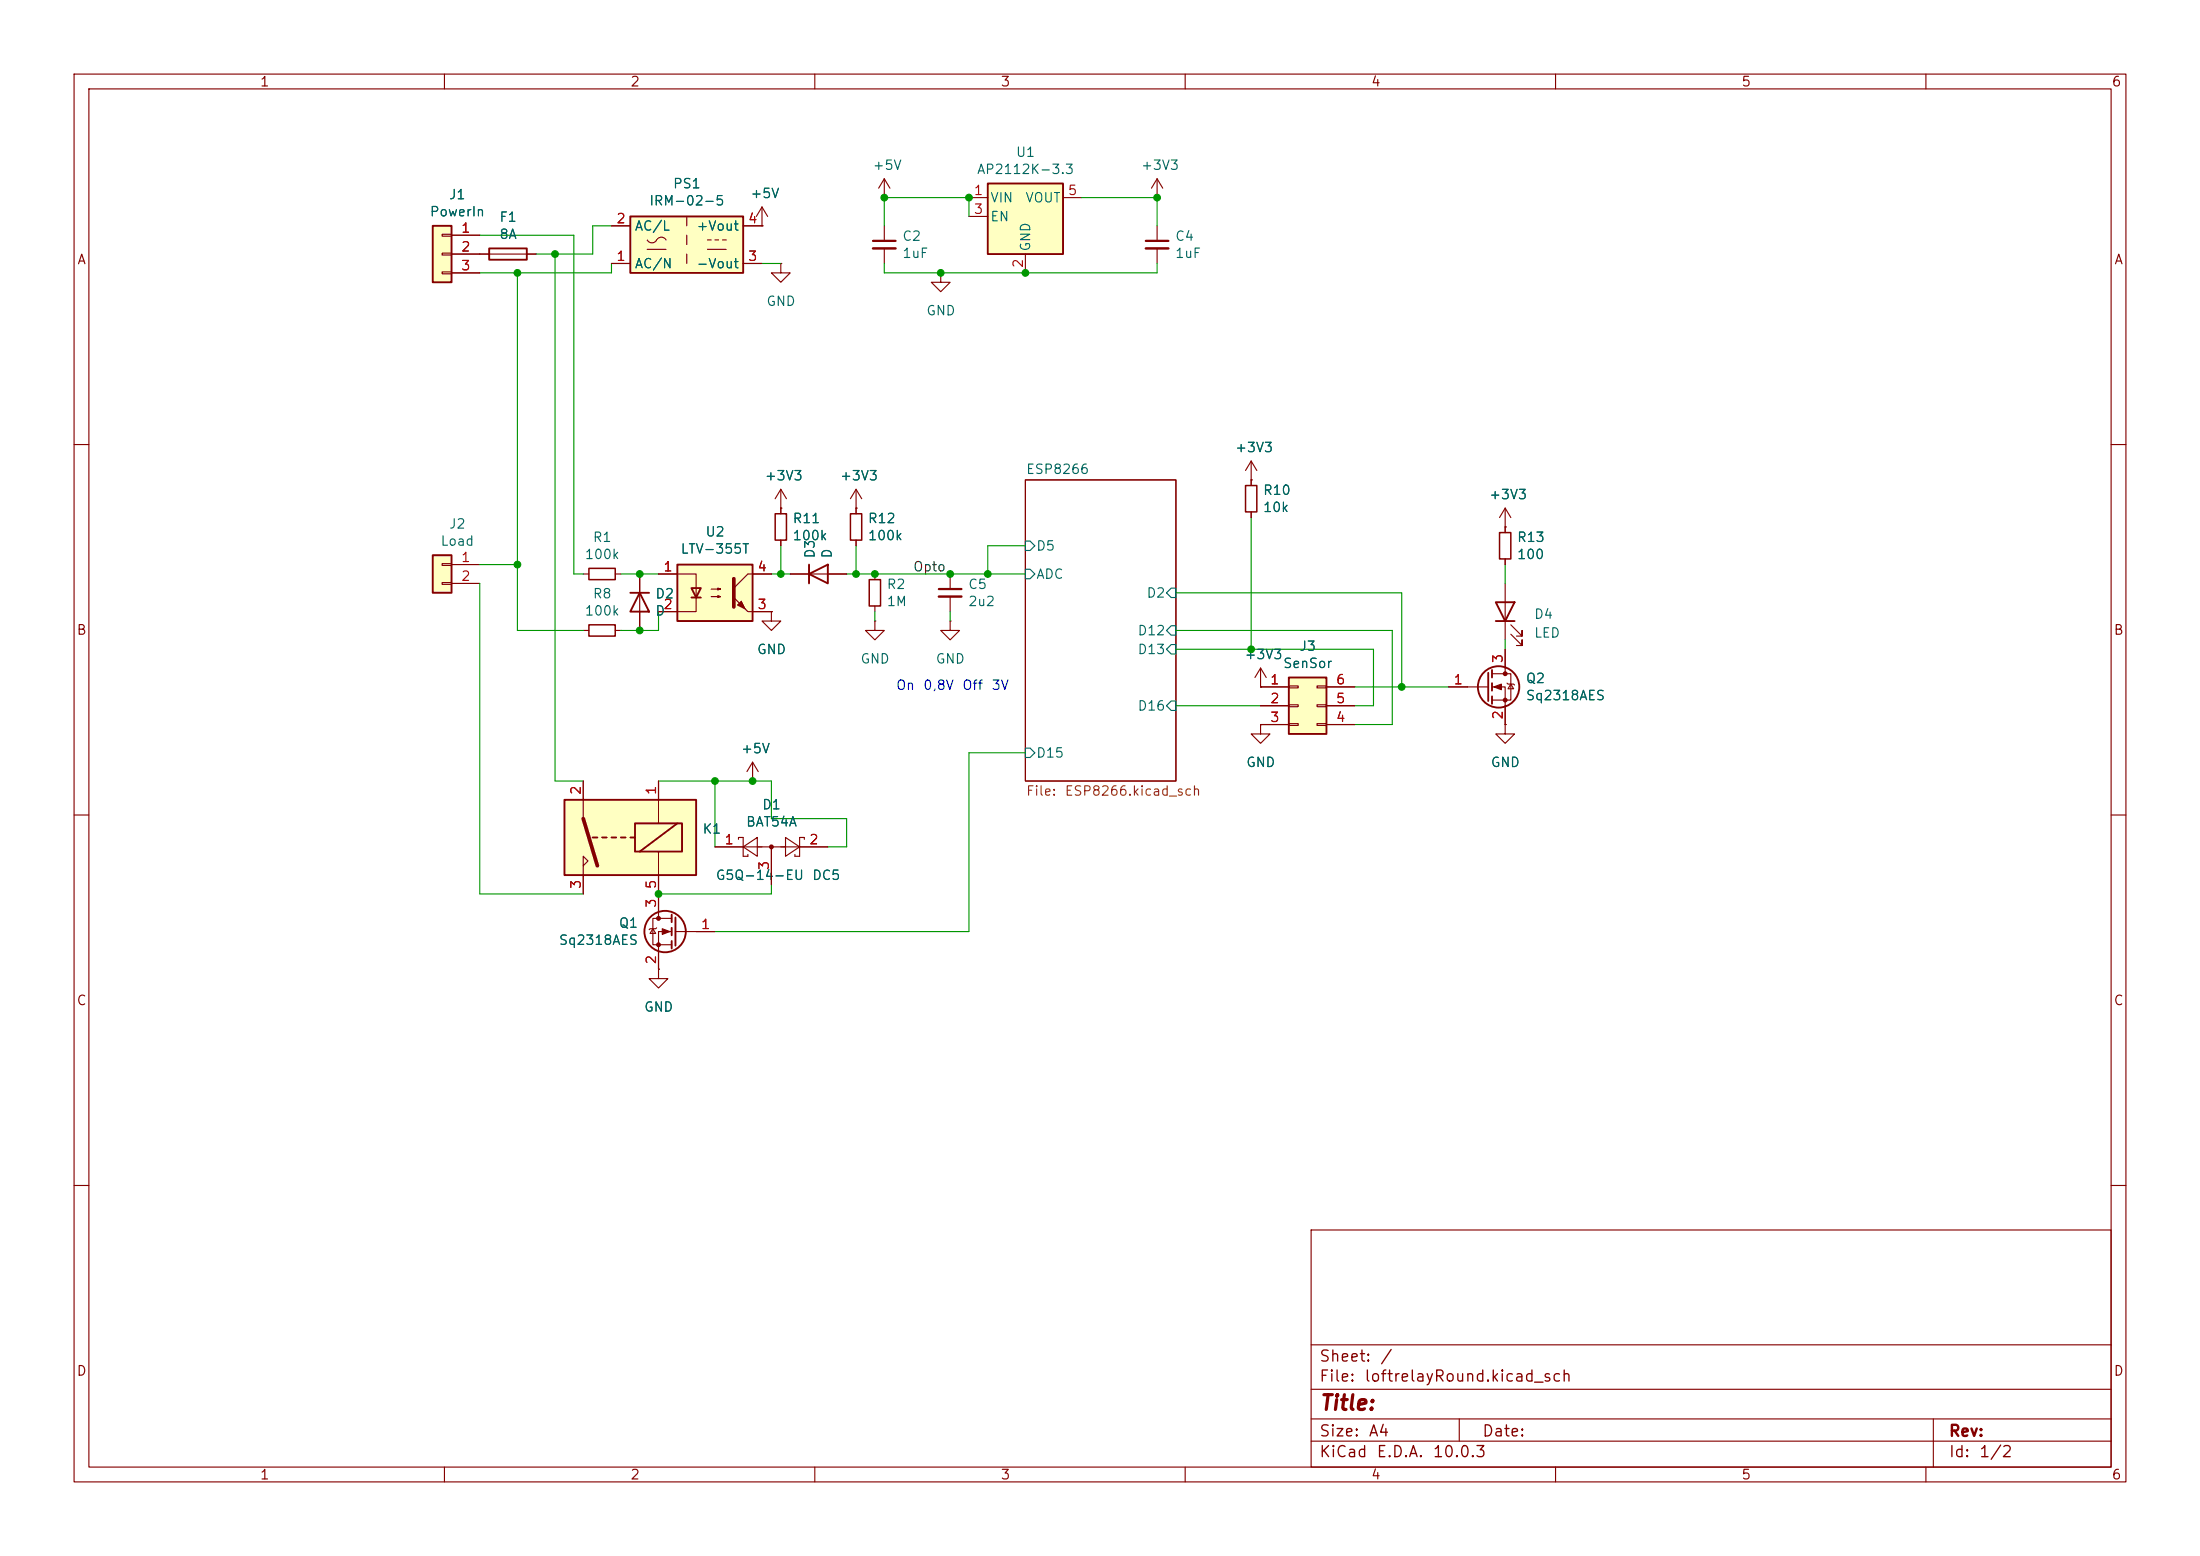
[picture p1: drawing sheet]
<svg xmlns="http://www.w3.org/2000/svg" width="297mm" height="210mm" viewBox="0 0 297 210" stroke-linecap="round" stroke-linejoin="round" font-family="sans-serif">
<g fill="none" stroke="#840000" stroke-width=".15">
<path d="M10 10h277v190h-277zM12 12h273v186h-273zM60 10v2M110 10v2M160 10v2M210 10v2M260 10v2M10 60h2M78.7 77.5h.8M83.1 77.5h.7M138.4 64.8h20.3v40.6h-20.3zM203.2 71.1h.1"/>
<path d="M203.2 68.6l-.8 1.3M203.2 68.6l.8 1.3M203.2 68.6v2.5M285 60h2M170.2 97.8v1.3h1.2l-1.2 1.2-1.3-1.2h1.3M170.2 97.8h.1M10 110h2M285 110h2M10 160h2M177 166h108v32h-108zM285 160h2M60 198v2"/>
<path d="M110 198v2M160 198v2M177 194.5h108M177 191.5h108M177 187.5h108M177 181.5h108M197 191.5v3M210 198v2M260 198v2M261 191.5v6.5"/>
</g>
<path d="M138.4 76.8h.7l.6 .7-.6 .6h-.7zM138.4 73h.7l.6 .7-.6 .6h-.7zM157.5 95.3l.6-.7h.6v1.3h-.6zM157.5 80l.6-.6h.6v1.2h-.6zM157.5 85.1l.6-.6h.6v1.2h-.6zM158.1 87h.6v1.3h-.6l-.6-.7zM138.4 101h.7l.6 .6-.6 .6h-.7z" fill="none" stroke="#006464" stroke-width=".15"/>
<path d="M79.5 76.7h3.6v1.5h-3.6z" fill="none" stroke="#840000" stroke-width=".2"/>
<path d="M58.4 74.9h2.6v5.1h-2.6z" fill="#ffffc2"/>
<path d="M58.4 74.9h2.6v5.1h-2.6zM201.9 81.3h2.6l-1.3 2.5zM201.9 83.8h2.6" fill="none" stroke="#840000" stroke-width=".25"/>
<path d="M102.9 30.5h.1M102.9 27.9l-.8 1.3M102.9 27.9l.7 1.3M102.9 27.9v2.6M59.7 76.1h1.3v.2h-1.3zM59.7 78.6h1.3v.3h-1.3zM61 76.2h3.8M61 78.7h3.8M203.2 78.7v7.7M204 85.6l1.5 1.5v-.7v.7h-.8M204 84.3l1.5 1.6v-.8v.8h-.8" fill="none" stroke="#840000" stroke-width=".15"/>
<path d="M58.4 30.5h2.6v7.6h-2.6z" fill="#ffffc2"/>
<path d="M58.4 30.5h2.6v7.6h-2.6zM66 33.5h5.1v1.6h-5.1z" fill="none" stroke="#840000" stroke-width=".25"/>
<g fill="none" stroke="#840000" stroke-width=".15">
<path d="M59.7 31.6h1.3v.3h-1.3zM59.7 34.2h1.3v.2h-1.3zM59.7 36.7h1.3v.3h-1.3zM61 31.8h3.8M61 34.3h11.4M61 36.8h3.8M105.4 35.6v1.2h1.3l-1.3 1.3-1.3-1.3h1.3M105.4 35.6h.1M105.4 68.6h.1M105.4 66v3.3M105.4 72.9v.8M105.4 66l-.8 1.3"/>
<path d="M105.4 66l.8 1.3M115.6 68.6h.1M115.6 66l-.8 1.3M115.6 66l.7 1.3M115.6 66v2.6M168.9 64.8v.7M168.9 69.1v.8"/>
</g>
<path d="M104.6 69.3h1.6v3.6h-1.6zM168.1 65.5h1.6v3.6h-1.6z" fill="none" stroke="#840000" stroke-width=".2"/>
<path d="M133.3 24.8h10.2v9.5h-10.2z" fill="#ffffc2"/>
<g fill="none" stroke="#840000" stroke-width=".25">
<path d="M133.3 24.8h10.2v9.5h-10.2zM109.2 77.5l2.6-1.3v2.5zM109.2 76.2v2.5M200.9 90.8v3.8M201.4 90.4v1M201.4 92.2v1M201.4 94v1"/>
<circle cx="202.3" cy="92.7" r="2.79"/>
</g>
<g fill="none" stroke="#840000" stroke-width=".15">
<path d="M130.8 26.7h2.5M130.8 29.2h2.5M138.4 34.3v2.5M143.5 26.7h2.5M106.7 77.5h7.6M115.6 68.6v.7M115.6 72.9v.8M168.9 64.8h.1M168.9 62.2l-.8 1.3M168.9 62.2l.8 1.3M168.9 62.2v2.6M203.2 71.1v.8"/>
<path d="M203.2 75.4v.8M170.2 92.7h.1M170.2 90.2l-.8 1.2M170.2 90.2l.7 1.2M170.2 90.2v2.5M195.6 92.7h5.3M201.4 90.9h2.6v3.6h-2.6M201.4 92.7h1.8v5.1M203.2 97.8v1.3h1.3l-1.3 1.2-1.3-1.2h1.3M203.2 97.8h.1M203.2 87.6v3.3M203.5 92.2l.1 .1h.7l.2 .2"/>
<path d="M204 92.3l.3 .7h-.7z"/>
</g>
<path d="M114.8 69.3h1.5v3.6h-1.5zM202.4 71.9h1.6v3.5h-1.6z" fill="none" stroke="#840000" stroke-width=".2"/>
<g fill="#840000" stroke="#840000" stroke-width=".15">
<path d="M201.7 92.7l1-.4v.8z"/>
<circle cx="203.2" cy="90.9" r=".25"/>
<circle cx="203.2" cy="94.5" r=".25"/>
</g>
<path d="M174 91.4h5.1v7.7h-5.1z" fill="#ffffc2"/>
<path d="M174 91.4h5.1v7.7h-5.1z" fill="none" stroke="#840000" stroke-width=".25"/>
<path d="M170.2 92.7h3.8M170.2 95.3h3.8M170.2 97.8h3.8M174 92.6h1.3v.2h-1.3zM174 95.1h1.3v.3h-1.3zM174 97.7h1.3v.2h-1.3zM177.8 92.6h1.3v.2h-1.3zM177.8 95.1h1.3v.3h-1.3zM177.8 97.7h1.3v.2h-1.3zM179.1 92.7h3.8M179.1 95.3h3.8M179.1 97.8h3.8" fill="none" stroke="#840000" stroke-width=".15"/>
<path d="M91.4 76.2h10.2v7.6h-10.2z" fill="#ffffc2"/>
<g fill="none" stroke="#840000" stroke-width=".25">
<path d="M91.4 76.2h10.2v7.6h-10.2zM93.3 79.4h1.3l-.6 1.2zM85.1 80h2.5M86.4 80l1.2 2.6h-2.5zM93.3 80.6h1.3M90.7 123.4v1.1M90.7 125.2v1M90.7 127v1M91.2 123.8v3.8"/>
<circle cx="89.8" cy="125.7" r="2.79"/>
</g>
<g fill="none" stroke="#840000" stroke-width=".15">
<path d="M86.4 77.5v7.6M88.9 77.5h5.1v5.1h-5.1M96 79.5h1.3l-.4 .1v-.2l.4 .1M104.1 77.5h-3.1l-1.9 1.9M118.1 77.5v.7M78.7 85.1h.8M83.1 85.1h.7M96 80.5h1.3l-.4 .1v-.2l.4 .1M101 82.6h3.1M104.1 82.6v1.2h1.3l-1.3 1.3-1.2-1.3h1.2M104.1 82.6h.1M118.1 81.8v.8"/>
<path d="M101.6 105.4h.1M101.6 102.9l-.8 1.2M101.6 102.9l.8 1.2M101.6 102.9v2.5M88.1 125.3l.4 .7h-.7zM88.6 125.2l-.1 .1h-.7l-.2 .2M88.9 130.8v1.3h1.3l-1.3 1.3-1.3-1.3h1.3M88.9 130.8h.1M88.9 120.7v3.3M90.7 124h-2.6v3.5h2.6M90.7 125.7h-1.8v5.1M91.2 125.7h5.3"/>
</g>
<path d="M99.1 78.1v3.8" fill="none" stroke="#840000" stroke-width=".51"/>
<g fill="#840000" stroke="#840000" stroke-width=".15">
<path d="M100.1 81.2l.5 1-1-.5z"/>
<path d="M99.1 80.6l1.9 2z"/>
<path d="M89.4 125.3l1 .4-1 .4z"/>
<circle cx="88.9" cy="124" r=".25"/>
<circle cx="88.9" cy="127.5" r=".25"/>
</g>
<path d="M117.3 78.2h1.6v3.6h-1.6zM79.5 84.3h3.6v1.6h-3.6z" fill="none" stroke="#840000" stroke-width=".2"/>
<path d="M85.1 29.2h15.2v7.6h-15.2z" fill="#ffffc2"/>
<path d="M85.1 29.2h15.2v7.6h-15.2z" fill="none" stroke="#840000" stroke-width=".25"/>
<g fill="none" stroke="#840000" stroke-width=".15">
<path d="M82.5 35.6h2.6M82.5 30.5h2.6M87.4 32.4a.77 .77 0 0 0 .7 .4 .77 .77 0 0 0 .7-.6 .73 .73 0 0 1 1.1 .2M87.4 33.7h2.5M92.7 29.2v1.3M92.7 31.8v1.2M92.7 34.3v1.3M95.5 33.7h2.5M95.5 32.4h.5M96.5 32.4h.5M97.5 32.4h.5M100.3 35.6h2.6"/>
<path d="M100.3 30.5h2.6M128.3 83.8v1.3h1.2l-1.2 1.3-1.3-1.3h1.3M128.3 83.8h.1"/>
</g>
<path d="M76.2 108h17.8v10.1h-17.8z" fill="#ffffc2"/>
<g fill="none" stroke="#840000" stroke-width=".15">
<path d="M61 31.8h3.8M61 34.3h5M61 36.8h3.8M71.1 34.3h1.3M82.5 35.6h2.6M82.5 30.5h2.6M100.3 35.6h2.6M100.3 30.5h2.6M102.9 30.5h.1M119.4 26.7h.1M119.4 24.1v2.6M119.4 30.5v2"/>
<path d="M119.4 33.5v2.1M119.4 24.1l-.8 1.3M119.4 24.1l.7 1.3M127 36.8v1.3h1.3l-1.3 1.3-1.3-1.3h1.3M127 36.8h.1M156.2 26.7h.1M156.2 24.1l-.8 1.3M156.2 24.1l.8 1.3M156.2 24.1v2.6M156.2 30.5v2M156.2 33.5v2.1M86.4 77.5v2.5"/>
<path d="M88.9 77.5h2.5M101.6 77.5h2.5M105.4 68.6h.1M105.4 68.6v.7M105.4 72.9v.8M106.7 77.5h2.5M111.8 77.5h2.5M115.6 68.6h.1M115.6 68.6v.7M115.6 72.9v.8M128.3 77.5v2M168.9 64.8h.1"/>
<path d="M168.9 64.8v.7M168.9 69.1v.8M203.2 71.1h.1M203.2 71.1v.8M203.2 75.4v.8M86.4 82.6v2.5M88.9 82.6h2.5M101.6 82.6h2.5M104.1 82.6h.1M118.1 83.8v1.3h1.3l-1.3 1.3-1.3-1.3h1.3M118.1 83.8h.1M128.3 80.5v2.1"/>
<path d="M170.2 97.8h.1M170.2 92.7h.1M170.2 92.7h3.8M170.2 95.3h3.8M170.2 97.8h3.8M179.1 92.7h3.8M179.1 95.3h3.8M179.1 97.8h3.8M195.6 92.7h2.5M203.2 97.8h.1M203.2 87.6v2.6M203.2 95.3v2.5"/>
<path d="M78.7 116.8l.7-.6-.7-.6v5.1M78.7 105.4v5.1M88.9 105.4v5.7M88.9 114.9v8.3M96.5 114.3h15.3M99.7 113.3v-.3h.6v2.6h.7v-.3M100.3 114.3l1.9-1.3v2.6zM101.6 105.4h.1M104.1 114.3v5.1M106 113l1.9 1.3-1.9 1.3zM108.6 113.3v-.3h-.7v2.6h-.6v-.3M88.9 130.8h.1"/>
<path d="M88.9 128.3v2.5M94 125.7h2.5"/>
</g>
<path d="M76.2 108h17.8v10.1h-17.8zM80 113h.6M81.3 113h.6M82.5 113h.7M83.8 113h.7M85.1 113h.6M85.7 111.1h6.4v3.8h-6.4zM91.4 111.1l-5 3.8" fill="none" stroke="#840000" stroke-width=".25"/>
<path d="M78.7 110.5l1.9 6.3" fill="none" stroke="#840000" stroke-width=".51"/>
<circle cx="104.1" cy="114.3" r=".25" fill="#840000" stroke="#840000" stroke-width=".15"/>
<path d="M117.9 32.5h3M154.7 32.5h3M126.7 79.5h3.1" fill="none" stroke="#840000" stroke-width=".3"/>
<path d="M117.9 33.5h3M154.7 33.5h3M126.7 80.5h3.1" fill="none" stroke="#840000" stroke-width=".33"/>
<g fill="none" stroke="#009600" stroke-width=".15">
<path d="M64.8 31.8h12.7v45.7h1.2M69.8 36.8v48.3h8.9M74.9 34.3v71.1h3.8M82.5 30.5h-2.5v3.8h-7.6M82.5 35.6v1.2h-17.7M102.9 35.6h2.5M119.4 35.6v1.2h36.8v-1.2M130.8 29.2v-2.5h-11.4v3.8M146 26.7h10.2v3.8M64.8 78.7v42h13.9M64.8 76.2h5M83.8 77.5h5.1"/>
<path d="M104.1 77.5h2.6M105.4 73.7v3.8M114.3 77.5h24.1M115.6 73.7v3.8M138.4 73.7h-5.1v3.8M168.9 69.9v17.7M203.2 76.2v2.5M88.9 82.6v2.5h-5.1M118.1 82.6v1.2M128.3 82.6v1.2M158.7 95.3h11.5M158.7 87.6h26.7v7.7h-2.5"/>
<path d="M158.7 85.1h29.3v12.7h-5.1M158.7 80h30.5v12.7M182.9 92.7h12.7M203.2 86.4v1.2M88.9 105.4h15.2v5.1h10.2v3.8h-2.5M96.5 105.4v8.9M104.1 119.4v1.3h-15.2M138.4 101.6h-7.6v24.1h-34.3"/>
</g>
<g fill="#009600" stroke="#009600" stroke-width=".14">
<circle cx="69.8" cy="76.2" r=".46"/>
<circle cx="74.9" cy="34.3" r=".46"/>
<circle cx="119.4" cy="26.7" r=".46"/>
<circle cx="127" cy="36.8" r=".46"/>
<circle cx="69.8" cy="36.8" r=".46"/>
<circle cx="86.4" cy="77.5" r=".46"/>
<circle cx="168.9" cy="87.6" r=".46"/>
<circle cx="189.2" cy="92.7" r=".46"/>
<circle cx="105.4" cy="77.5" r=".46"/>
<circle cx="101.6" cy="105.4" r=".46"/>
<circle cx="96.5" cy="105.4" r=".46"/>
<circle cx="86.4" cy="85.1" r=".46"/>
<circle cx="88.9" cy="120.7" r=".46"/>
<circle cx="156.2" cy="26.7" r=".46"/>
<circle cx="133.3" cy="77.5" r=".46"/>
<circle cx="118.1" cy="77.5" r=".46"/>
<circle cx="115.6" cy="77.5" r=".46"/>
<circle cx="128.3" cy="77.5" r=".46"/>
<circle cx="138.4" cy="36.8" r=".46"/>
<circle cx="130.8" cy="26.7" r=".46"/>
</g>
<text font-size="2" fill="#840000" x="178" y="190.8">Title:</text>
<g font-size="1.5" fill="#840000">
<text x="178" y="184.2">Sheet:</text>
<text x="186.2" y="184.2">/</text>
<text x="178" y="186.9">File:</text>
<text x="184.1" y="186.9">loftrelayRound.kicad_sch</text>
<text x="178" y="197.1">KiCad</text>
<text x="178" y="194.3">Size:</text>
<text x="184.7" y="194.3">A4</text>
<text x="185.7" y="197.1">E.D.A.</text>
<text x="193.3" y="197.1">10.0.3</text>
<text x="200" y="194.3">Date:</text>
<text x="263" y="194.3">Rev:</text>
<text x="263" y="197.1">Id:</text>
<text x="267.1" y="197.1">1/2</text>
</g>
<g font-size="1.3" fill="#840000">
<text x="35" y="12">1</text>
<text x="85" y="12">2</text>
<text x="135" y="12">3</text>
<text x="185" y="12">4</text>
<text x="235" y="12">5</text>
<text x="285" y="12">6</text>
<text x="10.3" y="36">A</text>
<text x="285.3" y="36">A</text>
<text x="10.3" y="86">B</text>
<text x="285.3" y="86">B</text>
<text x="10.3" y="136">C</text>
<text x="285.3" y="136">C</text>
<text x="10.3" y="186">D</text>
<text x="285.3" y="186">D</text>
<text x="35" y="200">1</text>
<text x="85" y="200">2</text>
<text x="135" y="200">3</text>
<text x="185" y="200">4</text>
<text x="235" y="200">5</text>
<text x="285" y="200">6</text>
</g>
<g font-size="1.3" fill="#006464">
<text x="117.7" y="23.2">+5V</text>
<text x="131.8" y="23.8">AP2112K-3.3</text>
<text x="137.1" y="21.5">U1</text>
<text x="153.9" y="23.2">+3V3</text>
<text x="57.9" y="29.5">PowerIn</text>
<text x="60.5" y="27.2">J1</text>
<text x="87.6" y="28">IRM-02-5</text>
<text x="90.8" y="25.7">PS1</text>
<text x="101.2" y="27.1">+5V</text>
<text x="133.6" y="27.6">VIN</text>
<text x="138.3" y="27.6">VOUT</text>
<text x="67.3" y="30.3">F1</text>
<text x="67.3" y="32.6">8A</text>
<text x="85.6" y="31.5">AC/L</text>
<text x="93.9" y="31.5">+Vout</text>
<text x="121.7" y="32.8">C2</text>
<text x="121.7" y="35.1">1uF</text>
<text x="133.6" y="30.2">EN</text>
<text x="139.4" y="34" transform="rotate(-90 139.4 34)">GND</text>
<text x="158.6" y="32.8">C4</text>
<text x="158.6" y="35.1">1uF</text>
<text x="85.6" y="36.5">AC/N</text>
<text x="93.9" y="36.5">-Vout</text>
<text x="103.4" y="41.6">GND</text>
<text x="125" y="42.9">GND</text>
<text x="103.1" y="65.2">+3V3</text>
<text x="113.3" y="65.2">+3V3</text>
<text x="138.4" y="64.3">ESP8266</text>
<text x="166.6" y="61.3">+3V3</text>
<text x="60.5" y="71.7">J2</text>
<text x="106.9" y="70.9">R11</text>
<text x="117.1" y="70.9">R12</text>
<text x="170.4" y="69.4">10k</text>
<text x="170.4" y="67.1">R10</text>
<text x="200.9" y="67.7">+3V3</text>
<text x="59.4" y="74">Load</text>
<text x="78.9" y="75.8">100k</text>
<text x="79.9" y="73.5">R1</text>
<text x="91.8" y="75">LTV-355T</text>
<text x="95.1" y="72.7">U2</text>
<text x="106.9" y="73.2">100k</text>
<text x="110.3" y="75.5" transform="rotate(-90 110.3 75.5)">D3</text>
<text x="112.6" y="75.5" transform="rotate(-90 112.6 75.5)">D</text>
<text x="117.1" y="73.2">100k</text>
<text x="139.8" y="74.6">D5</text>
<text x="204.7" y="75.8">100</text>
<text x="204.7" y="73.5">R13</text>
<text x="78.9" y="83.4">100k</text>
<text x="79.9" y="81.1">R8</text>
<text x="88.4" y="81.1">D2</text>
<text x="88.4" y="83.4">D</text>
<text x="119.6" y="79.8">R2</text>
<text x="119.6" y="82.1">1M</text>
<text x="130.6" y="79.8">C5</text>
<text x="130.6" y="82.1">2u2</text>
<text x="139.8" y="78.4">ADC</text>
<text x="154.7" y="81">D2</text>
<text x="207" y="83.8">D4</text>
<text x="102.1" y="88.6">GND</text>
<text x="116.1" y="89.9">GND</text>
<text x="126.2" y="89.9">GND</text>
<text x="153.5" y="88.6">D13</text>
<text x="153.5" y="86.1">D12</text>
<text x="167.9" y="89.3">+3V3</text>
<text x="175.3" y="88.2">J3</text>
<text x="207" y="86.4">LED</text>
<text x="173.1" y="90.5">SenSor</text>
<text x="205.9" y="92.5">Q2</text>
<text x="205.9" y="94.8">Sq2318AES</text>
<text x="99.9" y="102">+5V</text>
<text x="153.5" y="96.2">D16</text>
<text x="139.8" y="102.6">D15</text>
<text x="168.1" y="103.8">GND</text>
<text x="201.2" y="103.8">GND</text>
<text x="94.8" y="112.8">K1</text>
<text x="100.6" y="111.9">BAT54A</text>
<text x="102.8" y="109.6">D1</text>
<text x="96.5" y="119.1">G5Q-14-EU</text>
<text x="109.6" y="119.1">DC5</text>
<text x="83.5" y="125.5">Q1</text>
<text x="75.4" y="127.8">Sq2318AES</text>
<text x="86.9" y="136.9">GND</text>
</g>
<g font-size="1.3" fill="#a90000">
<text x="131.4" y="26.6">1</text>
<text x="131.4" y="29.2">3</text>
<text x="144.1" y="26.6">5</text>
<text x="62.2" y="31.7">1</text>
<text x="62.2" y="34.3">2</text>
<text x="83.1" y="35.5">1</text>
<text x="83.1" y="30.5">2</text>
<text x="100.9" y="35.5">3</text>
<text x="100.9" y="30.5">4</text>
<text x="62.2" y="36.8">3</text>
<text x="138.4" y="36.3" transform="rotate(-90 138.4 36.3)">2</text>
<text x="62.2" y="76.2">1</text>
<text x="89.5" y="77.4">1</text>
<text x="102.2" y="77.4">4</text>
<text x="62.2" y="78.7">2</text>
<text x="89.5" y="82.5">2</text>
<text x="102.2" y="82.5">3</text>
<text x="203.2" y="89.6" transform="rotate(-90 203.2 89.6)">3</text>
<text x="171.4" y="92.7">1</text>
<text x="171.4" y="95.2">2</text>
<text x="180.3" y="95.2">5</text>
<text x="180.3" y="92.7">6</text>
<text x="196.1" y="92.7">1</text>
<text x="171.4" y="97.8">3</text>
<text x="180.3" y="97.8">4</text>
<text x="203.2" y="97.2" transform="rotate(-90 203.2 97.2)">2</text>
<text x="78.7" y="107.4" transform="rotate(-90 78.7 107.4)">2</text>
<text x="88.9" y="107.4" transform="rotate(-90 88.9 107.4)">1</text>
<text x="97.7" y="114.3">1</text>
<text x="104.1" y="117.5" transform="rotate(-90 104.1 117.5)">3</text>
<text x="109.1" y="114.3">2</text>
<text x="78.7" y="120.1" transform="rotate(-90 78.7 120.1)">3</text>
<text x="88.9" y="122.6" transform="rotate(-90 88.9 122.6)">3</text>
<text x="88.9" y="120.1" transform="rotate(-90 88.9 120.1)">5</text>
<text x="94.5" y="125.7">1</text>
<text x="88.9" y="130.2" transform="rotate(-90 88.9 130.2)">2</text>
</g>
<text font-size="1.3" fill="#0f0f0f" x="123.2" y="77.4">Opto</text>
<g font-size="1.3" fill="#0000c2">
<text x="120.9" y="93.4">On</text>
<text x="124.5" y="93.4">0,8V</text>
<text x="129.8" y="93.4">Off</text>
<text x="133.8" y="93.4">3V</text>
</g>
<g font-size="1.3" fill="#725600">
<text x="138.4" y="107.7">File:</text>
<text x="143.7" y="107.7">ESP8266.kicad_sch</text>
</g>
</svg>
